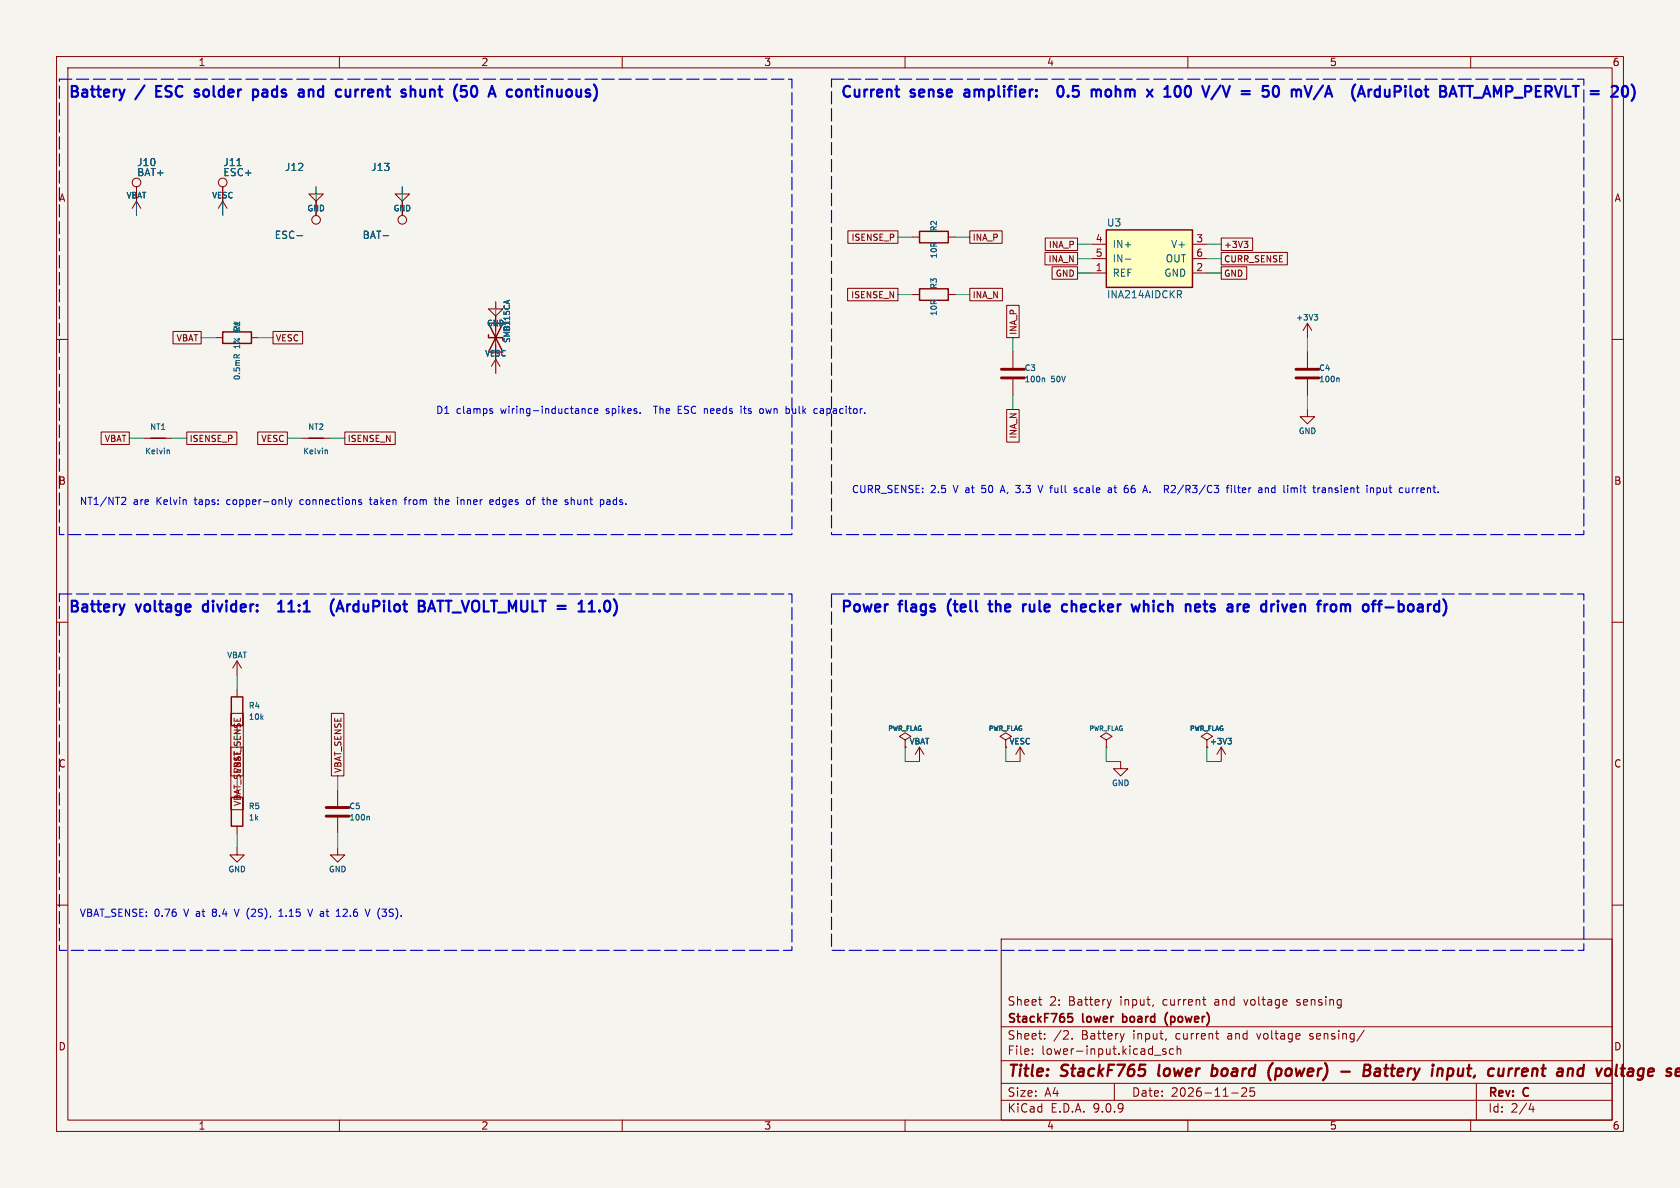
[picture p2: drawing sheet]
<svg xmlns="http://www.w3.org/2000/svg" width="297mm" height="210mm" viewBox="0 0 297 210" stroke-linecap="round" stroke-linejoin="round" font-family="sans-serif">
<path d="M0 0h297v210h-297z" fill="#f5f4ef" stroke="#f5f4ef" stroke-width=".18"/>
<g fill="none" stroke="#840000" stroke-width=".18">
<path d="M10 10h277v190h-277zM12 12h273v186h-273zM60 10v2M110 10v2M160 10v2M210 10v2M260 10v2M23.4 36.8l.7-1.2 .8 1.2M24.1 33v5.1M38.6 36.8l.8-1.2 .7 1.2M39.4 33v5.1M55.9 33v1.3h1.2l-1.2 1.3-1.3-1.3h1.3"/>
<path d="M55.9 35.6v2.5M71.1 33v1.3h1.3l-1.3 1.3-1.3-1.3h1.3M71.1 35.6v2.5M38.1 59.7h1.3M44.4 59.7h1.3M87.6 53.3v1.3h1.3l-1.3 1.3-1.2-1.3h1.2M87.6 55.9v10.1M161.3 52.1h1.3M161.3 41.9h1.3M167.6 52.1h1.3M167.6 41.9h1.3M10 60h2"/>
<path d="M25.4 77.5h5.1M53.3 77.5h5.1M86.9 64.8l.7-1.3 .8 1.3M179.1 62.2v2.8M179.1 67.1v2.8M285 60h2M10 110h2M285 110h2M160 130.8l1-.6-1-.7-1 .7 1 .6v1.3M160 132.1h.1M162.6 132.1l-.8 1.3M162.6 132.1l.7 1.3"/>
<path d="M162.6 132.1v2.5M177.8 130.8l1-.6-1-.7-1 .7 1 .6v1.3M177.8 132.1h.1M10 160h2M177 166h108v32h-108zM183.6 176.7h.6M184 177.7h.2M196.5 176.7l-.4 1M203.9 177.6l-.1 .2M212.6 176.7h.6M213 177.7h.2M229.2 177.6l.2 .1"/>
<path d="M229.3 176.8v.3M285 160h2M60 198v2M110 198v2M160 198v2M177 194.5h108M177 191.5h108M177 187.5h108M177 181.5h108M182.5 186.3v.1M182.5 185.5v.1M184.7 183.6v.1"/>
<path d="M184.7 182.8v.1M189.5 183.6v.1M197 191.5v3M198.7 182.7l-.3 1M204.1 186.5h1.1M206.1 185.5l-.4-.1-.2 .2 .1 .2 .5 .2v.3h-.6M206.2 183.6l-.1 .2M207.5 185.5l-.5-.1-.3 .3v.4l.2 .2h.6M208.1 185.5l.2-.1 .4 .1v.9M208.1 184.9v1.5M210 198v2M214.9 182.7h.6"/>
<path d="M215.3 183.7h.2M217.7 193.2h1.2M219.5 192.4l.6-.1 .2 .1 .1 .3-.9 1.1h.9M221.7 192.3h-.7v.7l.2-.1h.5l.1 .3-.1 .5-.2 .1-.5-.1M231.5 183.6l.2 .1M231.6 182.8v.3M241.2 182.1l-1.3 2M260 198v2M261 191.5v6.5M270.7 195l-.4 1.1h.9M271 195.6v1"/>
<circle cx="24.1" cy="32.3" r=".76"/>
<circle cx="39.4" cy="32.3" r=".76"/>
<circle cx="55.9" cy="38.9" r=".76"/>
<circle cx="71.1" cy="38.9" r=".76"/>
</g>
<g fill="none" stroke="#840000" stroke-width=".4">
<path d="M205 188.2l-.2 1.9M214.3 189l.2-.1 .6 .1M214.4 188.2l-.2 2M215 190a.66 .66 0 0 1-.8 .1M225 187.9l-.3 .4M225.5 190.1l.6 .1M225.7 188.9l-.3 2M226.2 188.9l-.6 .1M237.1 189.4h1.5M242.1 189a.45 .45 0 0 0-.2-.8h-.6l-.3 2M243.2 189l.2-.1 .5 .1v1.2M244 189.4h-.7a.4 .4 0 0 0-.3 .4 .4 .4 0 0 0 .2 .4l.7-.1"/>
<path d="M256 189l.2-.1 .6 .1 .1 .3v.5a.66 .66 0 0 1-1 .3M256 188.9l-.2 2M266.8 188.9l-.2 1.3M267.4 188.9l-.4 .1-.2 .3M268 188.9l-.1 1.3M268.1 189.1l-.1 .2M279.4 188.9l.5 .1M279.8 190.1l-.2 .1M280 188.2l-.2 2M287.8 190.1l.2 .1 .6-.1M287.9 189l.2-.1 .6 .1-.1 1.2M288.7 189.4l-.8 .1"/>
</g>
<path d="M188.8 179.2h.8M188.8 179.8h.5l.3 .2-.1 .6h-.7M198.5 179.2v1.5M198.6 179.7l-.1 .1M206.4 179a1.72 1.72 0 0 0 0 2.3M198.5 180.6l.1 .1" fill="none" stroke="#840000" stroke-width=".3"/>
<path d="M39.4 58.7h5v2h-5zM86.4 57.2h2.5l-2.5 5h2.5zM86.4 59.2v.5h2.5v.5M162.6 51.1h5v2h-5zM162.6 40.9h5v2h-5zM26.7 77.5h2.5M54.6 77.5h2.5" fill="none" stroke="#840000" stroke-width=".25"/>
<path d="M41.9 29.3h.7M52.5 41.7h1M67.7 41.7h1M29.7 79.6l.3 .1v.5M41.4 62.9l.2-.2 .3 .2M42.4 62.7l-.5 .3M57.6 79.6l.3 .1v.5M184.4 66.8l.3 .2v.5" fill="none" stroke="#006464" stroke-width=".18"/>
<path d="M177 65.3h4.1M177 66.8h4.1" fill="none" stroke="#840000" stroke-width=".51"/>
<path d="M195.6 40.6h15.2v10.2h-15.2z" fill="#ffffc2"/>
<path d="M195.6 40.6h15.2v10.2h-15.2zM40.9 123.2h2v5.1h-2zM40.9 141h2v5.1h-2z" fill="none" stroke="#840000" stroke-width=".25"/>
<g fill="none" stroke="#840000" stroke-width=".18">
<path d="M24.1 33v2.6M39.4 33v2.6M55.9 35.6v2.5M71.1 35.6v2.5M30.6 58.6h5v2.2h-5zM48.3 58.6h5.2v2.2h-5.2zM87.6 55.9v2.5M149.8 51h8.9v2.2h-8.9zM149.9 40.8h8.8v2.2h-8.8zM171.4 40.8h5.8v2.2h-5.8zM171.4 51h5.8v2.2h-5.8zM178 54h2.2v5.7h-2.2z"/>
<path d="M184.7 44.6h5.8v2.2h-5.8zM184.8 42.1h5.7v2.2h-5.7zM186 47.2h4.5v2.2h-4.5zM193 43.2h2.6M193 45.7h2.6M193 48.3h2.6M210.8 43.2h2.6M210.8 45.7h2.6M210.8 48.3h2.6M215.9 42.1h5.6v2.2h-5.6zM215.9 47.2h4.5v2.2h-4.5zM215.9 44.6h11.7v2.2h-11.7z"/>
<path d="M219.9 42.7h.7l-.4 .4M220.4 43.1l.2 .2v.2l-.2 .3M231.1 57.2v2.5M231.1 57.2l-.7 1.2M231.1 57.2l.8 1.2M17.9 76.4h5v2.2h-5zM33 76.4h8.9v2.2h-8.9zM45.6 76.4h5.2v2.2h-5.2zM61 76.4h8.9v2.2h-8.9zM87.6 61v2.5M178 72.4h2.2v5.8h-2.2zM231.1 72.4v1.3h1.3l-1.3 1.2-1.2-1.2h1.2"/>
<path d="M231.1 62.2v2.8M231.1 67.1v2.8M41.9 116.8l-.8 1.3M41.9 116.8l.8 1.3M41.9 116.8v2.6M40.8 126.1h2.2v11.1h-2.2zM40.8 132.1h2.2v11h-2.2zM41.4 137.1v.3l.2 .2 .3-.1 .1-.3M41.4 138.8v.6M41.4 139.1h1.1M41.9 121.9v1.3M41.9 139.7v1.6"/>
<path d="M42.2 139.7v.5M42.5 137.2l-.1 .4M42.5 139.6l-1.1 .4 1.1 .3M42.6 137.8v.9M58.6 126.1h2.2v11.1h-2.2zM59.7 139.7v2.8M160 132.1h.1M177.8 132.1h.1M180.3 132.1l-.7 1.3M180.3 132.1l.8 1.3M180.3 132.1v2.5M195.6 130.8l1-.6-1-.7-1 .7 1 .6v1.3"/>
<path d="M195.6 132.1h.1M198.1 134.6v1.3h1.3l-1.3 1.3-1.3-1.3h1.3M213.4 130.8l1-.6-1-.7-1.1 .7 1.1 .6v1.3M215.9 132.1l-.8 1.3M215.9 132.1l.8 1.3M215.9 132.1v2.5M41.4 141.7l1.1 .3-1.1 .4M41.4 140.8l.3-.1 .2 .2 .1-.2h.3l.2 .2v.4h-1.1zM41.9 149.9v1.2h1.3l-1.3 1.3-1.3-1.3h1.3M41.9 146.1v1.2M59.7 149.9v1.2h1.3l-1.3 1.3-1.3-1.3h1.3M59.7 144.5v2.8"/>
</g>
<path d="M41.9 29.3h.7M52.5 41.7h1M67.7 41.7h1M198.9 45.8h1M208.5 52l.4 .6M208.6 51.4l.3 .2-.1 .3-.2 .1M232.3 55.6h.6l-.3 .4 .3 .1v.3l-.1 .2h-.3M236.5 66.8l.3 .2v.5M217.1 130.5h.6l-.3 .4 .3 .1v.3l-.2 .2h-.3M65 144.3l.3 .1v.6" fill="none" stroke="#006464" stroke-width=".18"/>
<path d="M229.1 65.3h4.1M229.1 66.8h4.1M57.7 142.7h4M57.7 144.3h4" fill="none" stroke="#840000" stroke-width=".51"/>
<g fill="none" stroke="#009600" stroke-width=".18">
<path d="M24.1 35.6v2.5M39.4 35.6v2.5M55.9 33v2.6M71.1 33v2.6M35.6 59.7h2.5M45.7 59.7h2.6M87.6 53.3v2.6M158.7 52.1h2.6M158.7 41.9h2.6M168.9 52.1h2.5M168.9 41.9h2.5M179.1 59.7v2.5"/>
<path d="M190.5 43.2h2.5M190.5 48.3h2.5M190.5 45.7h2.5M213.4 43.2h2.5M213.4 48.3h2.5M213.4 45.7h2.5M231.1 59.7v2.5M22.9 77.5h2.5M30.5 77.5h2.5M50.8 77.5h2.5M58.4 77.5h2.6M87.6 63.5v2.5"/>
<path d="M179.1 69.9v2.5M231.1 69.9v2.5M41.9 119.4v2.5M41.9 129.5v2.6M41.9 137.2v2.5M59.7 137.2v2.5M160 132.1v2.5h2.6M177.8 132.1v2.5h2.5M195.6 132.1v2.5h2.5M213.4 132.1v2.5h2.5M41.9 147.3v2.6M59.7 147.3v2.6"/>
</g>
<g fill="none" stroke="#0000c2" stroke-width=".18">
<path d="M86.8 72.7h.3v.2l-.2 .2h-.2M86.8 72.2l.3 .1M103 72.3h.4l.1 .8M104.6 72.3l-.4-.1-.2 .3 .1 .5h.5M105.1 72.7l.6-.2-.1-.2-.3-.1-.2 .2 .1 .6h.4M115.5 71.8h.8M119.9 73.1h.6M119.9 71.8h.6M119.9 72.4h.4M131 71.8v.1M131 72.2v.9M131.4 72.2h.5"/>
<path d="M131.6 71.8v1.1l.2 .2M134.5 72.2l.3 .1 .2 .2-.1 .5-.4 .1M139.5 72.4v.6M144.4 72.2l.1 .1M144.5 73l-.1 .1M145.4 72.2l-.4 .1M145.5 72.6h-.3l-.2 .2v.2l.5 .1M21.7 87.9l.4 .1 .1 .3-.8 .9h.8M50.5 87.9v1.1l.2 .2M51 88.3l.3 .9M51.3 89.2l-.3 .4M51.6 88.3l-.3 .9"/>
<path d="M53.1 88.4l-.1 .2 .1 .5M63.6 88.8h.3v.2l-.1 .2h-.3M63.6 88.3l.3 .1M65.3 88.3h.5M65.5 87.9v1.1l.3 .2M71.4 88.3h.5M71.9 87.9l-.3 .2v1.1M76.8 88.3h.4M76.9 87.9v1.1l.3 .2M81.5 88.3v.9M81.9 88.3l-.4 .2M86.8 88.3l.3 .1 .1 .2-.6 .2"/>
<path d="M87.1 89.1l-.3 .1M87.7 88.5v.6M93.6 88.4l.2 .2-.2 .5M94.1 88.3h.5M94.5 87.9l-.2 .2v1.1M96.9 88.3l.4 .2v.7M101 88.4h.5v.8M107.3 88.4h.5v.8M107.8 88.6l-.4 .1-.2 .2 .2 .3 .4-.1M177 86.7h.6M177.3 85.8l-.5 1.3M183.5 85.8l.4 1.3 .5-1.3"/>
<path d="M190.4 86.3l-.3-.1-.2 .2v.2l.5 .1v.3h-.5M196 87h.5M196 86.3h.4l.1 .8M196.5 86.5l-.5 .2M196.9 86.2h.5M200.1 86.4l-.1 .1M200.1 85.9a.99 .99 0 0 0 0 1.1M203.3 87v.1M206.2 86.5l.4 .6M206.3 85.8l.3 .3-.1 .3-.2 .1M207.1 85.9l.5-.1 .2 .4-.8 .9h.8M216.8 86.2h.5"/>
<path d="M217.3 85.8l-.3 .2v1.1M217.7 85.8v.1M217.7 86.2v.9M218.3 85.8v1.1l.2 .2M218.8 86.2h.5M219 85.8v1.2M223.7 86.4l.2-.2 .3 .1v.8M223.7 86.2v.9M224.9 86.4v.6M228.8 86.4l.2-.2 .3 .1v.8M233.7 86.9l.2 .2 .4-.1M233.8 86.3h.5v.8"/>
<path d="M234.3 86.5l-.4 .1-.2 .2M243.4 86.3l.4-.1 .2 .3-.1 .5h-.5M243.4 86.2v1.3M244.6 86.2v.8M249.7 86.2v.9M250.1 86.2l-.4 .3M250.5 86.2v.9M250.5 86.4v.1M41.4 160.7l.4 1.3M49.3 162h.7M49.3 161.1l.4-.4v1.3M54.4 160.7l.4 1.3 .5-1.3"/>
<path d="M59.5 162h.7M60.7 160.8h.1M61.3 161.3l-.7 .7h.8M65.4 160.7l-.4 1.3"/>
</g>
<g fill="none" stroke="#0000c2" stroke-width=".38">
<path d="M22 15.8l-.4 1.3M27.6 16.1h.7M28.5 15.2h-.9v1.9h.9M34.7 15.8l.4 .1M34.7 16.5l.4 .1 .1 .2-.2 .3h-.4M44.7 15.9l.6-.1 .3 .4v.5l-.1 .3-.2 .1-.6-.1M54.6 15.8v1.3M55.1 15.8l-.5 .2M61.9 16.9l-.5 .2M61.9 15.8v1.3M73.1 15.8l.3 .3v1M74.3 15.8v1l.1 .2 .5 .1"/>
<path d="M83.7 15.2h.2a1.19 1.19 0 0 1 0 1.9h-.2M90.3 15.8l.2 .1M90.5 17l-.2 .1M92 15.9a.52 .52 0 0 0-.8 .3v.5a.52 .52 0 0 0 .8 .3M158.2 15.8h.8M158.8 17.1h.2M170.6 16.5l-.1 .1 .1 .4M187.1 15.4a.45 .45 0 0 1 .5-.2 .45 .45 0 0 1 .3 .4 .98 .98 0 0 1-.5 1.5 1.16 1.16 0 0 1-.3-1.7zM193.8 16.1l.3-.3 .4 .1 .1 1.2M205.8 17.1h1.1M206 15.7h-.2M209.9 15.2a1.19 1.19 0 0 0 0 1.9"/>
<path d="M216.2 15.2l.6 1.9 .6-1.9M223.3 16l.6-.1 .4 .4v.4l-.2 .3-.2 .1-.6-.1M223.3 15.2h.9M225.2 15.4a.44 .44 0 0 1 .7 0M228.4 16a.47 .47 0 0 1 .8 .1M228.4 15.8v1.3M229.2 16.1v1M229.5 15.8l-.3 .3M234.2 17.1l.7-1.9 .6 1.9M234.4 16.6h.9M243.4 15.8l.5 .1M243.9 17l-.5 .1"/>
<path d="M243.9 15.2v1.9M244.8 15.8l.1 1.2a.52 .52 0 0 0 .7-.1M245.6 15.8v1.3M247.5 15.3l-.9-.1v1.9M247.5 16.1l-.9 .1M260.6 17.3h1.4M262.2 17.1l.6-1.9 .7 1.9M262.4 16.6h.9M22 106.8l-.4 1.3M36 107l-.1 .2 .1 .7M49.2 108.1h1M49.2 106.7l.5-.5v1.9"/>
<path d="M59 105.9a2.18 2.18 0 0 0 0 2.9M59.5 108.1l.6-1.9 .6 1.9M59.7 107.6h.9M61.4 106.8v1.3M61.6 106.9l-.2 .3M75.7 108.1l.6-1.9 .6 1.9M75.9 107.6h.9M77.3 106.2h1.1M77.8 106.2v1.9M107.8 106.6l-.1-.2a.45 .45 0 0 0-.5-.2 .45 .45 0 0 0-.3 .4 .98 .98 0 0 0 .5 1.5l.4-.4M174.7 106.8h.7M175 106.2v1.6l.1 .2 .3 .1"/>
<path d="M181.2 106.8h.2M182 106.8v1l.1 .2 .5 .1M189.5 106.2v1.9M190.2 106.9a.52 .52 0 0 0-.7 .1M202.2 107a.47 .47 0 0 1 .8 .1v1M202.2 106.2v1.9M212.7 106.8h.7M213 106.2v1.6l.1 .2 .3 .1M220.5 106.8l.2 .1 .1 .4-.9 .2M220.7 108l-.2 .1M227.6 106.8l-.5 1.3M228.5 106.8l-.3 .3v.7l.3 .3"/>
<path d="M229.1 107.3l-.9 .2M237.8 106.9l.1 .2M237.9 107.1l.2-.3 .5 .1 .1 1.2M237.9 107.1v1M247.3 106.9l.2-.1 .5 .1M247.3 108l.2 .1 .5-.1M247.3 106.2v1.9"/>
</g>
<path d="M10.5 14h129.5v80.5h-129.5zM147 14h133v80.5h-133zM10.5 105h129.5v63h-129.5zM147 105h133v63h-133z" fill="none" stroke="#0000c2" stroke-width=".2" stroke-dasharray="2.2 .8"/>
<g font-size="2.8" fill="#840000">
<text x="178" y="190.9">Title:</text>
<text x="187.7" y="190.9">StackF765</text>
<text x="205.6" y="190.9">lower</text>
<text x="215.8" y="190.9">board</text>
<text x="226.6" y="190.9">(power)</text>
<text x="240.3" y="190.9">-</text>
<text x="245.1" y="190.9">Battery</text>
<text x="258" y="190.9">input,</text>
<text x="268.8" y="190.9">current</text>
<text x="281.8" y="190.9">and</text>
<text x="289.5" y="190.9">voltage</text>
</g>
<g font-size="2.6" fill="#0000c2">
<text x="12" y="17.4">Battery</text>
<text x="24.3" y="17.4">/</text>
<text x="28.4" y="17.4">ESC</text>
<text x="36.1" y="17.4">solder</text>
<text x="47.1" y="17.4">pads</text>
<text x="56" y="17.4">and</text>
<text x="63.3" y="17.4">current</text>
<text x="75.7" y="17.4">shunt</text>
<text x="85.7" y="17.4">(50</text>
<text x="92.8" y="17.4">A</text>
<text x="96.6" y="17.4">continuous)</text>
<text x="148.5" y="17.4">Current</text>
<text x="161.1" y="17.4">sense</text>
<text x="171.4" y="17.4">amplifier:</text>
<text x="189.4" y="17.4">0.5</text>
<text x="196.1" y="17.4">mohm</text>
<text x="206.8" y="17.4">x</text>
<text x="210.5" y="17.4">100</text>
<text x="218.2" y="17.4">V/V</text>
<text x="225.6" y="17.4">=</text>
<text x="230.2" y="17.4">50</text>
<text x="236" y="17.4">mV/A</text>
<text x="248.2" y="17.4">(ArduPilot</text>
<text x="264.5" y="17.4">BATT_AMP_PERVLT =</text>
<text x="12" y="108.4">Battery</text>
<text x="24.3" y="108.4">voltage</text>
<text x="36.8" y="108.4">divider:</text>
<text x="51.6" y="108.4">11:1</text>
<text x="62.3" y="108.4">(ArduPilot</text>
<text x="78.7" y="108.4">BATT_VOLT_MULT =</text>
<text x="108.5" y="108.4">11.0)</text>
<text x="148.5" y="108.4">Power</text>
<text x="159.1" y="108.4">flags</text>
<text x="168.4" y="108.4">(tell</text>
<text x="176.6" y="108.4">the</text>
<text x="183.2" y="108.4">rule</text>
<text x="190.9" y="108.4">checker</text>
<text x="204.1" y="108.4">which</text>
<text x="214.3" y="108.4">nets</text>
<text x="222.4" y="108.4">are</text>
<text x="229.2" y="108.4">driven</text>
<text x="240" y="108.4">from</text>
<text x="248.7" y="108.4">off-board)</text>
</g>
<g font-size="2.1" fill="#840000">
<text x="178" y="178">Sheet</text>
<text x="185.5" y="178">2:</text>
<text x="189" y="178">Battery</text>
<text x="198.2" y="178">input,</text>
<text x="205.8" y="178">current</text>
<text x="215.1" y="178">and</text>
<text x="220.5" y="178">voltage</text>
<text x="230" y="178">sensing</text>
<text x="178" y="184">Sheet:</text>
<text x="178" y="181.2">StackF765</text>
<text x="186.2" y="184">/2.</text>
<text x="191.2" y="184">Battery</text>
<text x="191.5" y="181.2">lower</text>
<text x="199.1" y="181.2">board</text>
<text x="200.5" y="184">input,</text>
<text x="207.2" y="181.2">(power)</text>
<text x="208.1" y="184">current</text>
<text x="217.4" y="184">and</text>
<text x="222.8" y="184">voltage</text>
<text x="232.2" y="184">sensing/</text>
<text x="178" y="186.7">File:</text>
<text x="184.1" y="186.7">lower-input.kicad_sch</text>
<text x="178" y="196.9">KiCad</text>
<text x="178" y="194.1">Size:</text>
<text x="184.7" y="194.1">A4</text>
<text x="185.7" y="196.9">E.D.A.</text>
<text x="193.3" y="196.9">9.0.9</text>
<text x="200" y="194.1">Date:</text>
<text x="207" y="194.1">2026-11-25</text>
<text x="263" y="194.3">Rev:</text>
<text x="263" y="196.9">Id:</text>
<text x="267.1" y="196.9">2/4</text>
<text x="269.4" y="194.3">C</text>
</g>
<g font-size="1.8" fill="#840000">
<text x="35" y="11.9">1</text>
<text x="85" y="11.9">2</text>
<text x="135" y="11.9">3</text>
<text x="185" y="11.9">4</text>
<text x="235" y="11.9">5</text>
<text x="285" y="11.9">6</text>
<text x="10.3" y="35.9">A</text>
<text x="285.3" y="35.9">A</text>
<text x="10.3" y="85.9">B</text>
<text x="285.3" y="85.9">B</text>
<text x="10.3" y="135.9">C</text>
<text x="285.3" y="135.9">C</text>
<text x="10.3" y="185.9">D</text>
<text x="285.3" y="185.9">D</text>
<text x="35" y="199.9">1</text>
<text x="85" y="199.9">2</text>
<text x="135" y="199.9">3</text>
<text x="185" y="199.9">4</text>
<text x="235" y="199.9">5</text>
<text x="285" y="199.9">6</text>
</g>
<g font-size="1.8" fill="#006464">
<text x="24.1" y="29.6">J10</text>
<text x="39.4" y="29.6">J11</text>
<text x="24.1" y="31.3">BAT+</text>
<text x="39.4" y="31.3">ESC+</text>
<text x="50.3" y="30.4">J12</text>
<text x="65.5" y="30.4">J13</text>
<text x="195.6" y="40.2">U3</text>
<text x="48.5" y="42.4">ESC-</text>
<text x="64" y="42.4">BAT-</text>
<text x="196.6" y="44">IN+</text>
<text x="196.6" y="46.6">IN-</text>
<text x="206" y="46.6">OUT</text>
<text x="206.9" y="44">V+</text>
<text x="195.6" y="52.9">INA214AIDCKR</text>
<text x="196.6" y="49.1">REF</text>
<text x="205.7" y="49.1">GND</text>
</g>
<g font-size="1.8" fill="#a90000">
<text x="193.6" y="42.9">4</text>
<text x="193.6" y="45.5">5</text>
<text x="211.4" y="42.9">3</text>
<text x="211.4" y="45.5">6</text>
<text x="193.6" y="48">1</text>
<text x="211.4" y="48">2</text>
</g>
<g font-size="1.8" fill="#0000c2">
<text x="77" y="73.3">D1</text>
<text x="80.7" y="73.3">clamps</text>
<text x="88.6" y="73.3">wiring-inductance</text>
<text x="107.4" y="73.3">spikes.</text>
<text x="116.3" y="73.3">The</text>
<text x="120.7" y="73.3">ESC needs</text>
<text x="132.2" y="73.3">its</text>
<text x="135.8" y="73.3">own</text>
<text x="140.6" y="73.3">bulk</text>
<text x="145.8" y="73.3">capacitor.</text>
<text x="14" y="89.4">NT1/NT2</text>
<text x="23.6" y="89.4">are</text>
<text x="27.8" y="89.4">Kelvin</text>
<text x="34.7" y="89.4">taps:</text>
<text x="40.6" y="89.4">copper-only</text>
<text x="53.7" y="89.4">connections</text>
<text x="66.3" y="89.4">taken</text>
<text x="72.6" y="89.4">from</text>
<text x="78.2" y="89.4">the</text>
<text x="82.3" y="89.4">inner</text>
<text x="88.3" y="89.4">edges</text>
<text x="95" y="89.4">of</text>
<text x="98" y="89.4">the</text>
<text x="102.2" y="89.4">shunt</text>
<text x="108.6" y="89.4">pads.</text>
<text x="150.5" y="87.3">CURR_SENSE:</text>
<text x="164.5" y="87.3">2.5</text>
<text x="168.7" y="87.3">V at</text>
<text x="174" y="87.3">50</text>
<text x="177.6" y="87.3">A, 3.3</text>
<text x="184.7" y="87.3">V full</text>
<text x="191.4" y="87.3">scale</text>
<text x="197.6" y="87.3">at</text>
<text x="200.6" y="87.3">66</text>
<text x="204.2" y="87.3">A.</text>
<text x="208.3" y="87.3">R2/R3/C3</text>
<text x="219.6" y="87.3">filter</text>
<text x="225.4" y="87.3">and</text>
<text x="230" y="87.3">limit</text>
<text x="235.5" y="87.3">transient</text>
<text x="245.1" y="87.3">input</text>
<text x="251.1" y="87.3">current.</text>
<text x="14" y="162.2">VBAT_SENSE: 0.76</text>
<text x="32.7" y="162.2">V at</text>
<text x="38" y="162.2">8.4</text>
<text x="42.2" y="162.2">V (2S),</text>
<text x="50.4" y="162.2">1.15</text>
<text x="55.8" y="162.2">V at</text>
<text x="61.1" y="162.2">12.6</text>
<text x="66.6" y="162.2">V (3S).</text>
</g>
<g font-size="1.5" fill="#840000">
<text x="150.4" y="42.8">ISENSE_P</text>
<text x="171.9" y="42.8">INA_P</text>
<text x="185.2" y="46.6">INA_N</text>
<text x="185.3" y="44">INA_P</text>
<text x="216.3" y="44">+3V3</text>
<text x="216.3" y="46.6">CURR_SENSE</text>
<text x="150.3" y="52.9">ISENSE_N</text>
<text x="171.9" y="52.9">INA_N</text>
<text x="186.5" y="49.1">GND</text>
<text x="216.3" y="49.1">GND</text>
<text x="179.9" y="59.3" transform="rotate(-90 179.9 59.3)">INA_P</text>
<text x="31.1" y="60.5">VBAT</text>
<text x="48.7" y="60.5">VESC</text>
<text x="179.9" y="77.6" transform="rotate(-90 179.9 77.6)">INA_N</text>
<text x="18.4" y="78.3">VBAT</text>
<text x="33.4" y="78.3">ISENSE_P</text>
<text x="46.1" y="78.3">VESC</text>
<text x="61.4" y="78.3">ISENSE_N</text>
<text x="42.8" y="136.7" transform="rotate(-90 42.8 136.7)">VBAT_SENSE</text>
<text x="60.5" y="136.7" transform="rotate(-90 60.5 136.7)">VBAT_SENSE</text>
</g>
<g font-size="1.4" fill="#006464">
<text x="22.3" y="35.3">VBAT</text>
<text x="37.4" y="35.3">VESC</text>
<text x="54.2" y="37.6">GND</text>
<text x="69.5" y="37.6">GND</text>
<text x="165.8" y="41" transform="rotate(-90 165.8 41)">R2</text>
<text x="165.8" y="45.8" transform="rotate(-90 165.8 45.8)">10R</text>
<text x="165.8" y="51.2" transform="rotate(-90 165.8 51.2)">R3</text>
<text x="42.6" y="58.5" transform="rotate(-90 42.6 58.5)">6W</text>
<text x="86" y="57.9">GND</text>
<text x="90.4" y="58.7" transform="rotate(-90 90.4 58.7)">D1</text>
<text x="165.8" y="56" transform="rotate(-90 165.8 56)">10R</text>
<text x="229" y="56.9">+3V3</text>
<text x="42.6" y="61.6" transform="rotate(-90 42.6 61.6)">1% R1</text>
<text x="85.6" y="63.2">VESC</text>
<text x="90.4" y="60.7" transform="rotate(-90 90.4 60.7)">SMBJ15CA</text>
<text x="181" y="65.8">C3</text>
<text x="233.1" y="65.8">C4</text>
<text x="42.6" y="67.3" transform="rotate(-90 42.6 67.3)">0.5mR</text>
<text x="181" y="67.8">100n</text>
<text x="185.8" y="67.8">50V</text>
<text x="233.1" y="67.8">100n</text>
<text x="26.4" y="76.2">NT1</text>
<text x="54.4" y="76.2">NT2</text>
<text x="229.5" y="76.9">GND</text>
<text x="25.5" y="80.5">Kelvin</text>
<text x="53.5" y="80.5">Kelvin</text>
<text x="40" y="116.6">VBAT</text>
<text x="43.9" y="125.5">R4</text>
<text x="43.9" y="127.5">10k</text>
<text x="160.7" y="131.8">VBAT</text>
<text x="178.4" y="131.8">VESC</text>
<text x="213.8" y="131.8">+3V3</text>
<text x="43.9" y="143.2">R5</text>
<text x="61.6" y="143.2">C5</text>
<text x="196.5" y="139.2">GND</text>
<text x="43.9" y="145.2">1k</text>
<text x="61.6" y="145.2">100n</text>
<text x="40.3" y="154.4">GND</text>
<text x="58" y="154.4">GND</text>
</g>
<g font-size="1.1" fill="#006464">
<text x="156.9" y="129.4">PWR_FLAG</text>
<text x="174.7" y="129.4">PWR_FLAG</text>
<text x="192.5" y="129.4">PWR_FLAG</text>
<text x="210.2" y="129.4">PWR_FLAG</text>
</g>
</svg>
